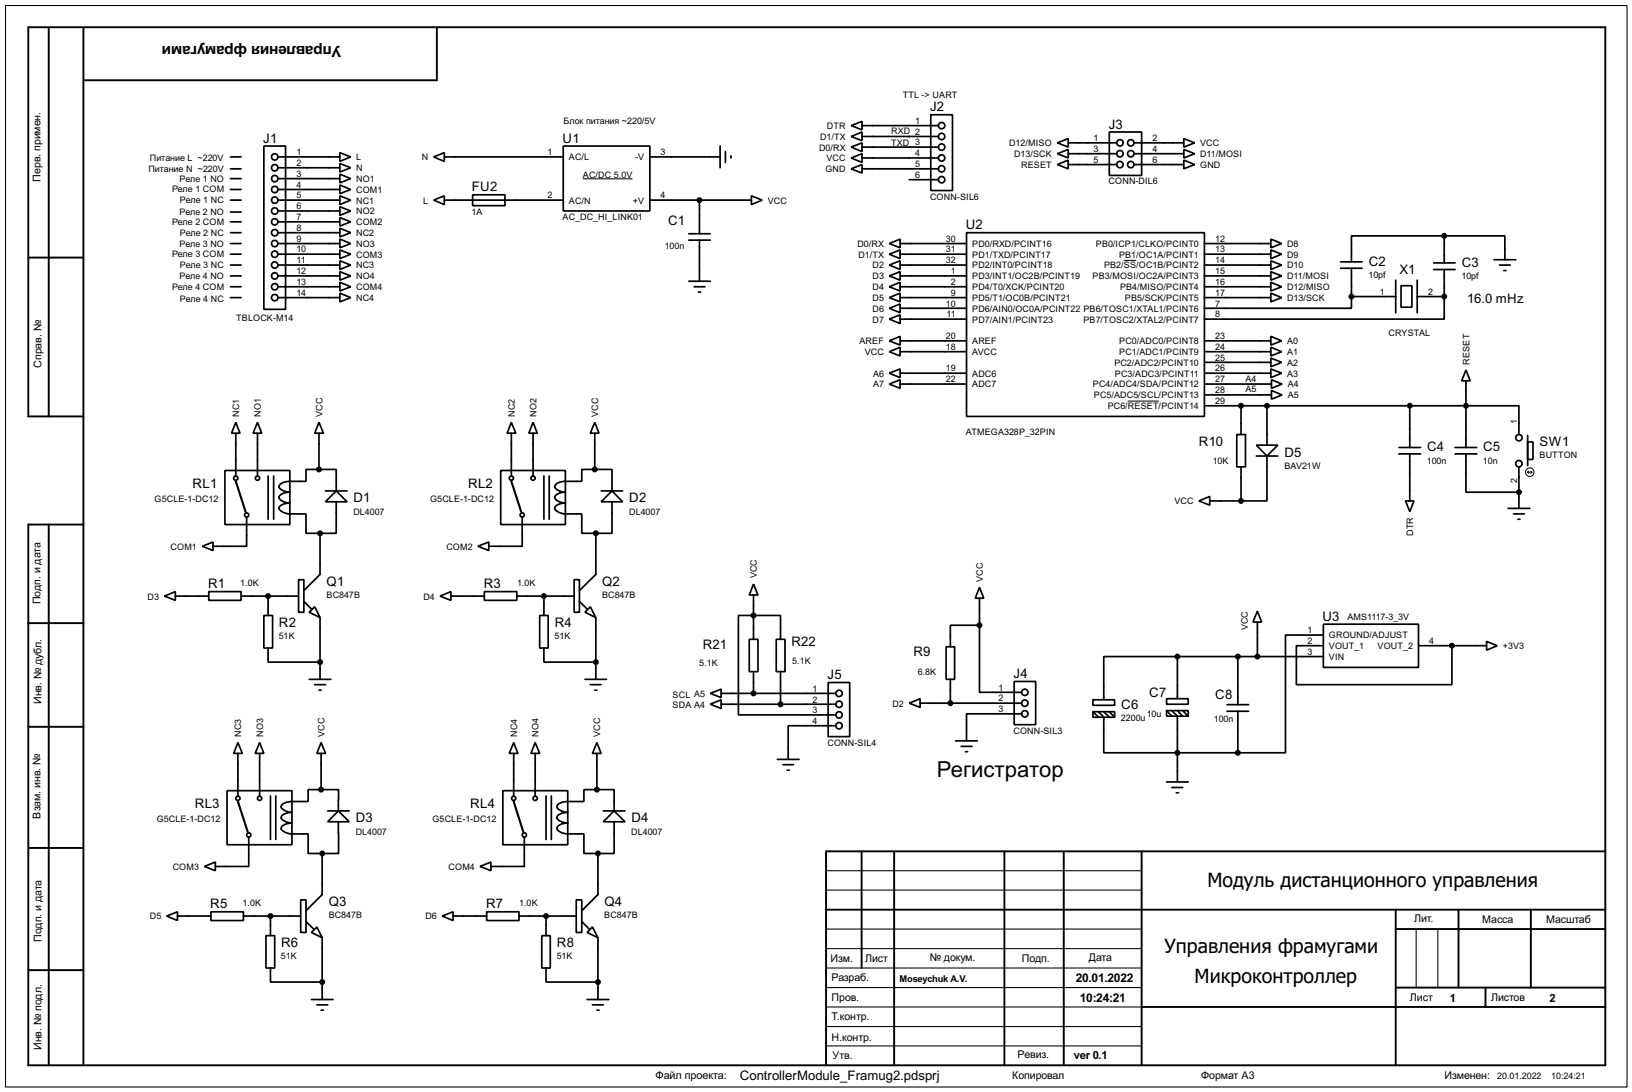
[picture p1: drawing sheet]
<svg xmlns="http://www.w3.org/2000/svg" width="383mm" height="256mm" viewBox="0 0 383 256" stroke-linecap="round" stroke-linejoin="round" font-family="sans-serif">
<path d="M1.3 1.3h381v254h-381zM194.1 218.2h74.2M194.1 209.1h74.2M194.1 204.5h74.2M332.8 218.2v13.8M337.9 218.2v13.8M194.1 222.8h74.2M194.1 232h74.2M194.1 236.5h74.2M194.1 227.4h74.2M194.1 241.1h74.2M194.1 245.7h74.2" fill="none" stroke="#000" stroke-width=".25"/>
<g fill="none" stroke="#000" stroke-width=".45">
<path d="M11.5 6.7v91.1M19.6 6.7v243.5M102.7 6.4v12.5h-83.1M6.7 60.5h12.9M19.6 97.8h-12.9v-91.4h370.5v243.8h-370.5v-127h12.9M11.5 123.2v127M6.7 146.4h12.9M6.7 170.7h12.9M6.7 199.2h12.9M202.5 200v27.4M210.1 200v50.2M236 200v50.2"/>
<path d="M250 200v50.2M268.3 200v50.2M377.2 200h-183.1v50.2M194.1 213.7h183.1M328 213.7v36.5M328 218.2h49.2M342.7 213.7v18.3M359.7 213.7v18.3M6.7 227.9h12.9M268.3 236.5h108.9M328 232h49.2M349.1 232v4.5"/>
</g>
<g fill="none" stroke="#000" stroke-width=".4">
<path d="M54.2 39.7h2.5M54.2 36.9h2.5M62 34.3h5.1v38.4h-5.1zM65.3 36.9h14.6M65.3 39.4h14.6M79.9 35.9l2.5 1-2.5 1zM79.9 38.4l2.5 1-2.5 1zM101.9 36.9l2.5-1v2zM104.4 36.9h28M132.4 34.3h20.3v15.3h-20.3zM152.7 36.9h16.5M169.2 34.3v5.1"/>
<path d="M170.5 35.6v2.6M171.8 36.6v.5M200 39.7l2.6-1v2zM200 29.5l2.6-1v2zM200 32.1l2.6-1.1v2.1zM200 34.6l2.6-1v2zM200 37.1l2.6-1v2.1zM202.6 39.7h17.9M202.6 29.5h17.9M202.6 32.1h17.9M202.6 34.6h17.9M202.6 37.1h17.9"/>
<path d="M218.7 27h5.1v17.8h-5.1zM248.5 33.6l2.5-1v2zM248.5 36.1l2.5-1v2zM248.5 38.7l2.5-1.1v2.1zM251 33.6h11.4M251 36.1h11.4M251 38.7h11.4M260.7 31h7.6v10.2h-7.6zM266.5 33.6h11.7M266.5 36.1h11.7M266.5 38.7h11.7M278.2 32.6l2.5 1-2.5 1z"/>
<path d="M278.2 35.1l2.5 1-2.5 1zM278.2 37.6l2.5 1.1-2.5 1zM54.2 57.2h2.5M54.2 59.7h2.5M54.2 47h2.5M54.2 44.5h2.5M54.2 54.7h2.5M54.2 52.1h2.5M54.2 42h2.5M54.2 49.8h2.5M65.3 57.2h14.6M65.3 59.7h14.6"/>
<path d="M65.3 47h14.6M65.3 44.5h14.6M65.3 49.6h14.6M65.3 54.7h14.6M65.3 52.1h14.6M65.3 42h14.6M79.9 46l2.5 1-2.5 1.1zM79.9 48.6l2.5 1-2.5 1zM79.9 43.5l2.5 1-2.5 1zM79.9 53.6l2.5 1.1-2.5 1zM79.9 56.2l2.5 1-2.5 1zM79.9 58.7l2.5 1-2.5 1.1z"/>
<path d="M79.9 51.1l2.5 1-2.5 1zM79.9 40.9l2.5 1.1-2.5 1zM101.9 47l2.5-1v2.1zM104.4 47h28M111.1 45.8h7.6v2.5h-7.6zM152.7 47h23.9M161.9 54.9h5M161.9 56.4h5M164.4 47v7.9M164.4 56.4v9.7M176.6 46l2.5 1-2.5 1.1zM209 57.2l2.5-1v2z"/>
<path d="M209 59.7l2.5-1v2.1zM211.5 57.2h15.6M211.5 59.7h15.6M213.7 42.2h6.8M227.1 54.7h55.9v43.1h-55.9zM283 57.2h15.6M283 59.7h15.6M298.6 56.2l2.6 1-2.6 1zM298.6 58.7l2.6 1-2.6 1.1zM339.4 55.4h-21.8v6.1M339.4 55.4h14.2v5.6M339.4 55.4v6.4"/>
<path d="M54.2 62.3h2.5M54.2 64.8h2.5M54.2 67.4h2.5M54.2 69.9h2.5M65.3 62.3h14.6M65.3 64.8h14.6M65.3 67.4h14.6M65.3 69.9h14.6M79.9 63.8l2.5 1-2.5 1zM79.9 66.3l2.5 1.1-2.5 1zM79.9 68.9l2.5 1-2.5 1zM79.9 61.3l2.5 1-2.5 1z"/>
<path d="M161.9 66.1h5M163.1 67.4h2.6M164.1 68.6h.5M209 62.3l2.5-1v2zM209 64.8l2.5-1v2zM209 67.4l2.5-1.1v2.1zM209 69.9l2.5-1v2zM209 72.4l2.5-1v2.1zM209 75l2.5-1v2zM211.5 62.3h15.6M211.5 64.8h15.6M211.5 67.4h15.6"/>
<path d="M211.5 69.9h15.6M211.5 72.4h15.6M211.5 75h15.6M283 62.3h15.6M283 64.8h15.6M283 67.4h15.6M283 69.9h15.6M298.6 79l2.6 1.1-2.6 1zM298.6 61.3l2.6 1-2.6 1zM298.6 63.8l2.6 1-2.6 1zM298.6 66.3l2.6 1.1-2.6 1zM298.6 68.9l2.6 1-2.6 1z"/>
<path d="M315 63h5.1M315 61.5h5.1M317.6 69.7v2.7h-34.6M317.6 69.7h10.4M317.6 63v6.7M328 65.8v7.7M329.2 67.1h2.6v5.1h-2.6zM333 69.7h6.4M333 65.8v7.7M336.9 63.3h5M336.9 61.8h5M339.4 69.7v5.3h-56.4"/>
<path d="M339.4 63.3v6.4M351.1 61h5.1M352.4 62.3h2.5M353.4 63.6h.5M55.4 99.2l1 2.6h-2zM60.5 99.2l1 2.6h-2zM75 99.2l1 2.6h-2zM120.2 99.2l1 2.6h-2zM125.3 99.2l1 2.6h-2zM139.8 99.2l1 2.6h-2.1zM209 80.1l2.5-1.1v2.1zM209 82.6l2.5-1v2z"/>
<path d="M209 87.7l2.5-1v2zM209 90.2l2.5-1v2zM211.5 90.2h15.6M211.5 80.1h15.6M211.5 82.6h15.6M211.5 87.7h15.6M283 90.2h15.8M283 92.8h15.8M283 95.3h61.5M283 80.1h15.6M283 82.6h15.6M283 85.1h15.6"/>
<path d="M283 87.7h15.6M291.6 95.3v6.8M297.7 95.3v9.3M298.6 81.6l2.6 1-2.6 1zM298.6 84.1l2.6 1-2.6 1.1zM298.6 86.7l2.6 1-2.6 1zM298.8 89.2l2.5 1-2.5 1zM298.8 91.7l2.5 1.1-2.5 1zM331.3 95.3v9.8M344.5 86.9l1 2.6h-2zM344.5 95.3h12.4v6.8M344.5 89.5v5.6h-.3v.5l.3-.3"/>
<path d="M344.5 95.3v9.8M52.9 110.5h15.2v12.7h-15.2zM55.4 101.8v10M60.5 101.8v10M63 111.8v10.2M64.3 111.8v10.2M75 110.3h-3.1v2.8h-1.2a8.5 8.5 0 0 0-4.3 .3 .88 .88 0 0 0-.9 .9 .88 .88 0 0 0 .9 .9l1.7 .4h-.6a2.08 2.08 0 0 0-1.9 1.3 2.67 2.67 0 0 0 2.5 1.3h-.6a2.08 2.08 0 0 0-1.9 1.2 2.76 2.76 0 0 0 2.5 1.3h3.8v4.6h3.3M75 110.3h4v5M75 101.8v8.5M76.5 115.3h5.1M79 115.3l2.6 2.6h-5.1zM79 117.9v7.4h-3.8"/>
<path d="M117.7 110.5h15.2v12.7h-15.2zM120.2 101.8v10M125.3 101.8v10M127.8 111.8v10.2M129.1 111.8v10.2M139.8 110.3h-3.1v2.8h-1.3a8.3 8.3 0 0 0-4.3 .3 .89 .89 0 0 0-.8 .9 .89 .89 0 0 0 .8 .9l1.8 .4h-.7a2.01 2.01 0 0 0-1.8 1.3 2.58 2.58 0 0 0 2.5 1.3h-.7a2.01 2.01 0 0 0-1.8 1.2 2.66 2.66 0 0 0 2.5 1.3h3.8v4.6h3.3M139.8 110.3h4v5M139.8 101.8v8.5M141.3 115.3h5M143.8 115.3l2.5 2.6h-5zM143.8 117.9v7.4h-3.8M281.7 117.7l2.6-1.1v2.1z"/>
<path d="M284.3 117.7h7.3M290.6 102.1h2.1v7.6h-2.1zM291.6 109.7v8M295.2 104.6h5.1l-2.6 2.5zM295.2 107.1h5.1M297.7 107.1v10.6h-6.1M328.7 106.6h5.1M328.7 105.1h5.1M330.3 117.7h2l-1 2.5zM331.3 106.6v11.1M341.9 106.6h5.1M341.9 105.1h5.1"/>
<path d="M344.5 106.6v9h12.4M354.4 119.4h5.1M356.9 109.7v9.7M359 103.8h1.2v4.1h-1.2zM359 102.3v7.1M47.6 128.3l2.5-1v2zM49.1 139h7.6v2h-7.6zM58 121.5v6.8h-7.9M70.2 136.2h1.2v7.6h-1.2zM75.2 125.3v9.6l-3.8 3.8M112.3 128.3l2.6-1v2zM113.8 139h7.7v2h-7.7z"/>
<path d="M122.7 121.5v6.8h-7.8M134.9 136.2h1.3v7.6h-1.3zM140 125.3v9.6l-3.8 3.8M177.1 137.2l1 2.6h-2zM177.1 139.8v10.4M230.2 138l1 2.5h-2zM355.7 120.7h2.5M356.7 122h.5M38.7 140l2.5-1v2zM41.2 140h7.9M56.7 140h13.5M62 144.6h2.1v7.6h-2.1z"/>
<path d="M63 152.2v3.3h12.2M63 140v4.6M71.4 141.3l1.8 1.8M72.7 143.8l1.3-1.3 1.2 2.6zM72.7 159.6h5.1M75.2 145.1v14.5M103.4 140l2.6-1v2zM106 140h7.8M121.5 140h13.4M126.8 144.6h2v7.6h-2zM127.8 152.2v3.3h12.2M127.8 140v4.6"/>
<path d="M136.2 141.3l1.8 1.8M137.5 159.6h5M138.7 142.5l1.3 2.6-2.5-1.3zM140 145.1v14.5M176.1 150.2h2v7.6h-2zM177.1 157.8v5.1M182.4 150.2h2.1v7.6h-2.1zM183.4 150.2v-5.6h-9.9v23.3h22.9M183.4 157.8v7.6M222.3 151.9h2v7.7h-2zM223.3 159.6v5.6M230.2 146.9v15.7h9.9"/>
<path d="M230.2 146.9h-6.9v5M230.2 140.5v6.4M276.7 154.2h-17.3v10.2M276.7 154.2v9.9M276.7 154.2h34.3M290.9 154.2v11.3M295.5 143.6l1 2.5h-2.1zM295.5 146.1v8.1M311 146.6h22.3v10.2h-22.3zM311 149.2h-8.9v27.6h-11.2M311 151.7h-6.4v9.1h36.6v-9.1M333.3 151.7h16"/>
<path d="M349.3 150.7l2.5 1-2.5 1zM55.9 174.4l1.1 2.6h-2.1zM55.9 177v10M61 174.4l1 2.6h-2zM61 177v10M74 160.8h2.5M75 162.1h.5M75.5 174.4l1 2.6h-2zM75.5 177v8.5M120.7 174.4l1 2.6h-2zM120.7 177v10M125.8 174.4l1 2.6h-2z"/>
<path d="M125.8 177v10M138.7 160.8h2.6M139.8 162.1h.5M140.3 174.4l1 2.6h-2.1zM140.3 177v8.5M166.9 165.4l2.6-1v2zM166.9 162.9l2.6-1v2zM169.5 162.9h26.9M169.5 165.4h26.9M182.7 178.4h5.1M184 179.6h2.5M194.6 160.3h5.1v12.7h-5.1z"/>
<path d="M196.4 170.5h-11.2v7.9M213.7 165.2l2.5-1.1v2.1zM216.2 165.2h23.9M224.6 174h5.1M225.9 175.3h2.5M226.9 176.6h.5M238.3 160.1h5.1v10.1h-5.1zM240.1 167.7h-13v6.3M256.8 164.4h5.1v1.3h-5.1zM256.8 167.2h5.1v1.3h-5.1zM256.8 167.2l1.3 1.3M258.1 167.2l1.3 1.3v8.3h31.5"/>
<path d="M259.4 167.2l1.3 1.3M260.7 167.2l1.2 1.3M274.1 164.1h5.1v1.3h-5.1zM274.1 166.9h5.1v1.3h-5.1zM274.1 166.9l1.3 1.3M275.4 166.9l1.3 1.3v15.5M276.7 166.9l1.2 1.3M277.9 166.9l1.3 1.3M288.3 167.1h5.1M288.3 165.5h5.1M290.9 167.1v9.7M53.4 185.7h15.2v12.7h-15.2z"/>
<path d="M58.5 196.7v6.8h-7.9M63.6 187v10.2M64.8 187v10.2M75.5 185.5h-3.1v2.8h-1.2a8.7 8.7 0 0 0-4.3 .3 .87 .87 0 0 0-.7 1.2l.2 .3a3.7 3.7 0 0 0 2.2 .7h-.6a2.08 2.08 0 0 0-1.9 1.3 2.75 2.75 0 0 0 2.5 1.2 2.37 2.37 0 0 0-2.5 1.3 2.75 2.75 0 0 0 2.5 1.3h3.8v4.6h3.3M75.5 185.5h4.1l-.1 5M77 190.5h5.1M79.5 190.5l2.6 2.5h-5.1zM79.5 193l.1 7.5h-3.9M118.2 185.7h15.2v12.7h-15.2zM123.2 196.7v6.8h-7.8M128.3 187v10.2M129.6 187v10.2"/>
<path d="M140.3 185.5h-3.1v2.8h-1.3a8.6 8.6 0 0 0-4.3 .3 .87 .87 0 0 0-.7 1.2 3.2 3.2 0 0 0 2.5 1h-.6a2.03 2.03 0 0 0-1.9 1.3 2.68 2.68 0 0 0 2.5 1.2 2.33 2.33 0 0 0-2.5 1.3 2.68 2.68 0 0 0 2.5 1.3h3.8v4.6h3.3M140.3 185.5h4v5M141.8 190.5h5.1M144.3 190.5l2.6 2.5h-5.1zM144.3 193v7.5h-3.8M185 180.9h.5M274.1 183.7h5.1M275.4 185h2.5M276.4 186.2h.5M39.2 215.2l2.5-1v2zM41.7 215.2h7.9M48.1 203.5l2.5-1v2z"/>
<path d="M49.6 214.2h7.6v2h-7.6zM57.2 215.2h13.5M62.5 219.8h2.1v7.6h-2.1zM63.6 215.2v4.6M70.7 211.4h1.2v7.6h-1.2zM71.9 216.5l1.8 1.7M74.5 217.7l1.2 2.6-2.5-1.3zM75.7 200.5v9.6l-3.8 3.8M103.9 215.2l2.6-1v2zM106.5 215.2h7.9M112.8 203.5l2.6-1v2zM114.4 214.2h7.6v2h-7.6z"/>
<path d="M122 215.2h13.4M127.3 219.8h2v7.6h-2zM128.3 215.2v4.6M135.4 211.4h1.3v7.6h-1.3zM136.7 216.5l1.8 1.7M139.2 217.7l1.3 2.6-2.5-1.3zM140.5 200.5v9.6l-3.8 3.8M63.6 227.4v3.3h12.1M73.2 234.8h5.1M74.5 236h2.5M75.5 237.3h.5M75.7 220.3v14.5"/>
<path d="M128.3 227.4v3.3h12.2M138 234.8h5.1M139.2 236h2.6M140.3 237.3h.5M140.5 220.3v14.5"/>
<circle cx="64.5" cy="36.9" r=".75"/>
<circle cx="64.5" cy="39.4" r=".75"/>
<circle cx="221.2" cy="29.5" r=".75"/>
<circle cx="221.2" cy="37.1" r=".75"/>
<circle cx="221.2" cy="32.1" r=".75"/>
<circle cx="221.2" cy="34.6" r=".75"/>
<circle cx="221.2" cy="39.7" r=".75"/>
<circle cx="263.1" cy="33.6" r=".75"/>
<circle cx="263.1" cy="36.1" r=".75"/>
<circle cx="263.1" cy="38.7" r=".75"/>
<circle cx="265.7" cy="38.7" r=".75"/>
<circle cx="265.7" cy="33.6" r=".75"/>
<circle cx="265.7" cy="36.1" r=".75"/>
<circle cx="64.5" cy="52.1" r=".75"/>
<circle cx="64.5" cy="57.2" r=".75"/>
<circle cx="64.5" cy="54.7" r=".75"/>
<circle cx="64.5" cy="59.7" r=".75"/>
<circle cx="64.5" cy="42" r=".75"/>
<circle cx="64.5" cy="44.5" r=".75"/>
<circle cx="64.5" cy="47" r=".75"/>
<circle cx="64.5" cy="49.6" r=".75"/>
<circle cx="221.2" cy="42.2" r=".75"/>
<circle cx="64.5" cy="67.4" r=".75"/>
<circle cx="64.5" cy="64.8" r=".75"/>
<circle cx="64.5" cy="62.3" r=".75"/>
<circle cx="64.5" cy="69.9" r=".75"/>
<circle cx="55.4" cy="112.3" r=".5"/>
<circle cx="60.5" cy="112.3" r=".5"/>
<circle cx="120.1" cy="112.3" r=".5"/>
<circle cx="125.2" cy="112.3" r=".5"/>
<circle cx="356.9" cy="102.8" r=".75"/>
<circle cx="356.9" cy="108.9" r=".75"/>
<circle cx="57.9" cy="121" r=".5"/>
<circle cx="122.7" cy="121" r=".5"/>
<circle cx="197.1" cy="170.5" r=".75"/>
<circle cx="197.1" cy="162.9" r=".75"/>
<circle cx="197.1" cy="167.9" r=".75"/>
<circle cx="197.1" cy="165.4" r=".75"/>
<circle cx="240.8" cy="167.7" r=".75"/>
<circle cx="240.8" cy="165.2" r=".75"/>
<circle cx="240.8" cy="162.6" r=".75"/>
<circle cx="55.9" cy="187.5" r=".5"/>
<circle cx="58.4" cy="196.1" r=".5"/>
<circle cx="61" cy="187.5" r=".5"/>
<circle cx="120.7" cy="187.5" r=".5"/>
<circle cx="123.2" cy="196.1" r=".5"/>
<circle cx="125.7" cy="187.5" r=".5"/>
</g>
<g fill="none" stroke="#000" stroke-width=".23">
<path d="M137 42h11.6M264.1 61.2h2.9M265 94.2h7.3M359 110.9h1M359 110.9l.2 .3M359.2 110.7l-.2 .2M359.7 110.7l.3 .2M360 110.9l-.3 .3"/>
<circle cx="359.4" cy="110.9" r="1"/>
</g>
<g fill="#000" stroke="#000" stroke-width=".4">
<circle cx="164.3" cy="47" r=".5"/>
<circle cx="339.3" cy="55.4" r=".5"/>
<circle cx="317.5" cy="69.7" r=".5"/>
<circle cx="339.3" cy="69.7" r=".5"/>
<circle cx="291.6" cy="95.3" r=".5"/>
<circle cx="297.7" cy="95.3" r=".5"/>
<circle cx="331.2" cy="95.3" r=".5"/>
<circle cx="344.4" cy="95.3" r=".5"/>
<circle cx="74.9" cy="110.3" r=".5"/>
<circle cx="139.7" cy="110.3" r=".5"/>
<circle cx="291.6" cy="117.7" r=".5"/>
<circle cx="356.9" cy="115.6" r=".5"/>
<circle cx="75.2" cy="125.3" r=".5"/>
<circle cx="140" cy="125.3" r=".5"/>
<circle cx="63" cy="140" r=".5"/>
<circle cx="75.2" cy="155.5" r=".5"/>
<circle cx="127.8" cy="140" r=".5"/>
<circle cx="140" cy="155.5" r=".5"/>
<circle cx="177" cy="144.6" r=".5"/>
<circle cx="230.1" cy="146.9" r=".5"/>
<circle cx="276.6" cy="154.2" r=".5"/>
<circle cx="290.8" cy="154.2" r=".5"/>
<circle cx="295.4" cy="154.2" r=".5"/>
<circle cx="341.1" cy="151.7" r=".5"/>
<circle cx="177" cy="162.9" r=".5"/>
<circle cx="183.4" cy="165.4" r=".5"/>
<circle cx="223.3" cy="165.2" r=".5"/>
<circle cx="276.6" cy="176.8" r=".5"/>
<circle cx="290.8" cy="176.8" r=".5"/>
<circle cx="75.4" cy="185.5" r=".5"/>
<circle cx="140.2" cy="185.5" r=".5"/>
<circle cx="63.5" cy="215.2" r=".5"/>
<circle cx="75.7" cy="200.5" r=".5"/>
<circle cx="128.3" cy="215.2" r=".5"/>
<circle cx="140.5" cy="200.5" r=".5"/>
<circle cx="75.7" cy="230.7" r=".5"/>
<circle cx="140.5" cy="230.7" r=".5"/>
</g>
<path d="M55.4 113.1l2.3 7.1M120.2 113.1l2.3 7.1M55.9 188.3l2.3 7.1M120.7 188.3l2.3 7.1" fill="none" stroke="#000" stroke-width=".5"/>
<text font-size="5.8" x="220.1" y="182.6">Регистратор</text>
<g font-size="5.6">
<text x="283.7" y="208.3">Модуль дистанционного управления</text>
<text x="273.7" y="223.8">Управления фрамугами</text>
<text x="280.7" y="230.9">Микроконтроллер</text>
</g>
<text font-size="4.1" x="80.1" y="10.8" transform="rotate(-180 80.1 10.8)">Управления фрамугами</text>
<g font-size="3.5">
<text x="218.6" y="26.1">J2</text>
<text x="61.9" y="33.5">J1</text>
<text x="132.2" y="33.5">U1</text>
<text x="260.5" y="30.2">J3</text>
<text x="110.9" y="45">FU2</text>
<text x="157" y="52.8">C1</text>
<text x="227" y="53.9">U2</text>
<text x="321.6" y="62.4">C2</text>
<text x="328.8" y="64.2">X1</text>
<text x="343.5" y="62.7">C3</text>
<text x="344.7" y="71.3">16.0 mHz</text>
<text x="281.7" y="104.8">R10</text>
<text x="301.8" y="107.3">D5</text>
<text x="335.3" y="106">C4</text>
<text x="348.5" y="106">C5</text>
<text x="361.8" y="104.8">SW1</text>
<text x="45.3" y="114.6">RL1</text>
<text x="83.1" y="118">D1</text>
<text x="110" y="114.6">RL2</text>
<text x="147.9" y="118">D2</text>
<text x="76.8" y="137.6">Q1</text>
<text x="141.5" y="137.6">Q2</text>
<text x="48.9" y="138.2">R1</text>
<text x="113.7" y="138.2">R3</text>
<text x="65.6" y="147.3">R2</text>
<text x="130.4" y="147.3">R4</text>
<text x="310.8" y="145.8">U3</text>
<text x="165.2" y="152.4">R21</text>
<text x="186" y="151.8">R22</text>
<text x="214.7" y="154.1">R9</text>
<text x="194.5" y="159.5">J5</text>
<text x="238.2" y="159.3">J4</text>
<text x="263.5" y="166.6">C6</text>
<text x="270.1" y="163.8">C7</text>
<text x="285.6" y="164.2">C8</text>
<text x="45.8" y="189.8">RL3</text>
<text x="110.5" y="189.8">RL4</text>
<text x="83.6" y="193.2">D3</text>
<text x="148.4" y="193.2">D4</text>
<text x="49.4" y="213.4">R5</text>
<text x="77.3" y="212.8">Q3</text>
<text x="114.2" y="213.4">R7</text>
<text x="142" y="212.8">Q4</text>
<text x="66.1" y="222.5">R6</text>
<text x="130.9" y="222.5">R8</text>
<text x="173.8" y="253.6">ControllerModule_Framug2.pdsprj</text>
</g>
<g font-size="3.2">
<text x="252.8" y="230.7">20.01.2022</text>
<text x="253.8" y="235.4">10:24:21</text>
</g>
<g font-size="3">
<text x="340.7" y="235.4">1</text>
<text x="364.1" y="235.4">2</text>
<text x="252.4" y="248.8">ver 0.1</text>
</g>
<text font-size="2.9" x="154" y="253.5">Файл проекта:</text>
<g font-size="2.8">
<text x="9.5" y="42.7" transform="rotate(-90 9.5 42.7)">Перв. примен.</text>
<text x="9.7" y="86.4" transform="rotate(-90 9.7 86.4)">Справ. №</text>
<text x="9.5" y="142" transform="rotate(-90 9.5 142)">Подп. и дата</text>
<text x="9.7" y="165.4" transform="rotate(-90 9.7 165.4)">Инв. № дубл.</text>
<text x="9.5" y="192.3" transform="rotate(-90 9.5 192.3)">Взам. инв. №</text>
<text x="9.8" y="221.2" transform="rotate(-90 9.8 221.2)">Подп. и дата</text>
<text x="332.3" y="216.5">Лит.</text>
<text x="348.3" y="216.8">Масса</text>
<text x="363.3" y="216.8">Масштаб</text>
<text x="195.1" y="225.9">Изм.</text>
<text x="203.3" y="225.9">Лист</text>
<text x="218.5" y="225.7">№ докум.</text>
<text x="240.1" y="225.9">Подп.</text>
<text x="255.8" y="225.7">Дата</text>
<text x="195.4" y="230.5">Разраб.</text>
<text x="195.4" y="235.1">Пров.</text>
<text x="195.4" y="239.6">Т.контр.</text>
<text x="331.3" y="235.1">Лист</text>
<text x="350.3" y="235.1">Листов</text>
<text x="195.4" y="244.5">Н.контр.</text>
<text x="9.8" y="246.6" transform="rotate(-90 9.8 246.6)">Инв. № подл.</text>
<text x="195.6" y="248.8">Утв.</text>
<text x="239.1" y="248.5">Ревиз.</text>
<text x="237.8" y="253.5">Копировал</text>
<text x="282.2" y="253.5">Формат А3</text>
<text x="339.4" y="253.5">Изменен:</text>
</g>
<text font-size="2.5" x="211.4" y="230.6">Moseychuk A.V.</text>
<g font-size="2.4">
<text x="212.1" y="23.1">TTL -&gt; UART</text>
<text x="132.4" y="29.2">Блок питания ~220/5V</text>
<text x="215.1" y="29.1">1</text>
<text x="192.5" y="35.3">D0/RX</text>
<text x="192.7" y="32.8">D1/TX</text>
<text x="194.3" y="30.3">DTR</text>
<text x="209.4" y="31.4">RXD 2</text>
<text x="209.4" y="34.2">TXD 3</text>
<text x="237.1" y="34.4">D12/MISO</text>
<text x="257" y="33.2">1</text>
<text x="257" y="35.7">3</text>
<text x="270.8" y="33.2">2</text>
<text x="270.8" y="35.7">4</text>
<text x="282" y="34.4">VCC</text>
<text x="34.9" y="40.4">Питание N ~220V</text>
<text x="35.2" y="37.8">Питание L ~220V</text>
<text x="69.7" y="36.4">1</text>
<text x="69.7" y="39">2</text>
<text x="69.7" y="41.6">3</text>
<text x="83.7" y="37.7">L</text>
<text x="83.7" y="40.2">N</text>
<text x="99.1" y="37.7">N</text>
<text x="128.7" y="36.4">1</text>
<text x="133.7" y="37.7">AC/L</text>
<text x="137" y="41.9">AC/DC 5.0V</text>
<text x="149.3" y="37.7">-V</text>
<text x="155.2" y="36.4">3</text>
<text x="193.9" y="40.5">GND</text>
<text x="194.2" y="37.9">VCC</text>
<text x="215.1" y="36.7">4</text>
<text x="215.1" y="39.2">5</text>
<text x="215.1" y="41.8">6</text>
<text x="238.3" y="36.9">D13/SCK</text>
<text x="239.9" y="39.5">RESET</text>
<text x="257" y="38.2">5</text>
<text x="270.8" y="38.2">6</text>
<text x="282" y="36.9">D11/MOSI</text>
<text x="282" y="39.5">GND</text>
<text x="40.4" y="45.2">Реле 1 COM</text>
<text x="42.2" y="42.7">Реле 1 NO</text>
<text x="42.3" y="47.8">Реле 1 NC</text>
<text x="69.7" y="44.1">4</text>
<text x="69.7" y="46.6">5</text>
<text x="83.7" y="47.8">NC1</text>
<text x="83.7" y="45.3">COM1</text>
<text x="83.7" y="42.7">NO1</text>
<text x="99.4" y="47.8">L</text>
<text x="128.7" y="46.6">2</text>
<text x="133.7" y="47.8">AC/N</text>
<text x="148.7" y="47.8">+V</text>
<text x="155.2" y="46.6">4</text>
<text x="180.4" y="47.8">VCC</text>
<text x="218.5" y="46.9">CONN-SIL6</text>
<text x="260.5" y="43.1">CONN-DIL6</text>
<text x="40.4" y="52.9">Реле 2 COM</text>
<text x="42.2" y="50.6">Реле 2 NO</text>
<text x="69.7" y="49.2">6</text>
<text x="69.7" y="51.7">7</text>
<text x="83.7" y="50.4">NO2</text>
<text x="83.7" y="52.9">COM2</text>
<text x="110.8" y="50.5">1A</text>
<text x="132.2" y="51.8">AC_DC_HI_LINK01</text>
<text x="42.2" y="57.9">Реле 3 NO</text>
<text x="42.3" y="55.4">Реле 2 NC</text>
<text x="69.7" y="54.3">8</text>
<text x="69.7" y="56.8">9</text>
<text x="69.7" y="59.3">10</text>
<text x="83.7" y="55.4">NC2</text>
<text x="83.7" y="58">NO3</text>
<text x="156.2" y="58.5">100n</text>
<text x="201.5" y="58">D0/RX</text>
<text x="222.3" y="59.3">31</text>
<text x="222.3" y="56.8">30</text>
<text x="228.4" y="58">PD0/RXD/PCINT16</text>
<text x="257.5" y="58">PB0/ICP1/CLKO/PCINT0</text>
<text x="285.6" y="56.8">12</text>
<text x="285.6" y="59.3">13</text>
<text x="302.4" y="58">D8</text>
<text x="40.4" y="60.5">Реле 3 COM</text>
<text x="42.2" y="65.6">Реле 4 NO</text>
<text x="42.3" y="63">Реле 3 NC</text>
<text x="69.7" y="61.9">11</text>
<text x="69.7" y="64.4">12</text>
<text x="83.7" y="65.6">NO4</text>
<text x="83.7" y="63.1">NC3</text>
<text x="83.7" y="60.5">COM3</text>
<text x="201.7" y="60.5">D1/TX</text>
<text x="205" y="63.1">D2</text>
<text x="205" y="65.6">D3</text>
<text x="222.3" y="61.9">32</text>
<text x="223.4" y="64.4">1</text>
<text x="228.4" y="65.6">PD3/INT1/OC2B/PCINT19</text>
<text x="228.4" y="63.1">PD2/INT0/PCINT18</text>
<text x="228.4" y="60.5">PD1/TXD/PCINT17</text>
<text x="256.7" y="65.6">PB3/MOSI/OC2A/PCINT3</text>
<text x="259.4" y="63.1">PB2/SS/OC1B/PCINT2</text>
<text x="262.9" y="60.5">PB1/OC1A/PCINT1</text>
<text x="285.6" y="64.4">15</text>
<text x="285.6" y="61.9">14</text>
<text x="302.4" y="60.5">D9</text>
<text x="302.4" y="63.1">D10</text>
<text x="302.4" y="65.6">D11/MOSI</text>
<text x="321.6" y="65.4">10pf</text>
<text x="343.4" y="65.6">10pf</text>
<text x="40.4" y="68.1">Реле 4 COM</text>
<text x="42.3" y="70.9">Реле 4 NC</text>
<text x="69.7" y="67">13</text>
<text x="69.7" y="69.5">14</text>
<text x="83.7" y="68.1">COM4</text>
<text x="83.7" y="70.7">NC4</text>
<text x="205" y="68.1">D4</text>
<text x="205" y="70.7">D5</text>
<text x="222.3" y="72">10</text>
<text x="223.4" y="69.5">9</text>
<text x="223.4" y="67">2</text>
<text x="228.4" y="70.7">PD5/T1/OC0B/PCINT21</text>
<text x="228.4" y="68.1">PD4/T0/XCK/PCINT20</text>
<text x="263.2" y="68.1">PB4/MISO/PCINT4</text>
<text x="264.3" y="70.7">PB5/SCK/PCINT5</text>
<text x="285.6" y="67">16</text>
<text x="285.6" y="69.5">17</text>
<text x="285.6" y="72">7</text>
<text x="302.4" y="68.1">D12/MISO</text>
<text x="302.4" y="70.7">D13/SCK</text>
<text x="324.3" y="69.2">1</text>
<text x="335.6" y="69.2">2</text>
<text x="55.5" y="75.4">TBLOCK-M14</text>
<text x="205" y="73.2">D6</text>
<text x="205" y="75.8">D7</text>
<text x="222.4" y="74.6">11</text>
<text x="228.4" y="73.2">PD6/AIN0/OC0A/PCINT22 PB6/TOSC1/XTAL1/PCINT6</text>
<text x="228.4" y="75.8">PD7/AIN1/PCINT23</text>
<text x="254.6" y="75.8">PB7/TOSC2/XTAL2/PCINT7</text>
<text x="285.6" y="74.6">8</text>
<text x="201.9" y="80.8">AREF</text>
<text x="203.2" y="83.4">VCC</text>
<text x="222.3" y="82.2">18</text>
<text x="222.3" y="79.7">20</text>
<text x="228.4" y="83.4">AVCC</text>
<text x="228.4" y="80.8">AREF</text>
<text x="263" y="83.4">PC1/ADC1/PCINT9</text>
<text x="263" y="80.8">PC0/ADC0/PCINT8</text>
<text x="285.6" y="82.2">24</text>
<text x="285.6" y="79.7">23</text>
<text x="302.4" y="80.8">A0</text>
<text x="302.4" y="83.4">A1</text>
<text x="326.2" y="79">CRYSTAL</text>
<text x="205.1" y="88.5">A6</text>
<text x="222.3" y="87.3">19</text>
<text x="222.3" y="89.8">22</text>
<text x="228.4" y="88.5">ADC6</text>
<text x="261.8" y="85.9">PC2/ADC2/PCINT10</text>
<text x="262" y="88.5">PC3/ADC3/PCINT11</text>
<text x="285.6" y="89.8">27</text>
<text x="285.6" y="87.3">26</text>
<text x="285.6" y="84.7">25</text>
<text x="292.7" y="89.6">A4</text>
<text x="302.4" y="85.9">A2</text>
<text x="302.4" y="88.5">A3</text>
<text x="345.3" y="85.6" transform="rotate(-90 345.3 85.6)">RESET</text>
<text x="205.1" y="91">A7</text>
<text x="228.4" y="91">ADC7</text>
<text x="256.8" y="91">PC4/ADC4/SDA/PCINT12</text>
<text x="257" y="93.6">PC5/ADC5/SCL/PCINT13</text>
<text x="285.6" y="94.9">29</text>
<text x="285.6" y="92.4">28</text>
<text x="292.7" y="92.2">A5</text>
<text x="302.6" y="91">A4</text>
<text x="302.6" y="93.6">A5</text>
<text x="56.2" y="97.9" transform="rotate(-90 56.2 97.9)">NC1</text>
<text x="61.3" y="97.9" transform="rotate(-90 61.3 97.9)">NO1</text>
<text x="75.8" y="97.9" transform="rotate(-90 75.8 97.9)">VCC</text>
<text x="121" y="97.9" transform="rotate(-90 121 97.9)">NC2</text>
<text x="126.1" y="97.9" transform="rotate(-90 126.1 97.9)">NO2</text>
<text x="140.6" y="97.9" transform="rotate(-90 140.6 97.9)">VCC</text>
<text x="260.3" y="96.1">PC6/RESET/PCINT14</text>
<text x="356.5" y="99.5" transform="rotate(-90 356.5 99.5)">1</text>
<text x="226.9" y="102.1">ATMEGA328P_32PIN</text>
<text x="361.7" y="107.7">BUTTON</text>
<text x="285" y="108.9">10K</text>
<text x="301.8" y="110.2">BAV21W</text>
<text x="335.3" y="108.9">100n</text>
<text x="348.5" y="108.9">10n</text>
<text x="356.5" y="113.3" transform="rotate(-90 356.5 113.3)">2</text>
<text x="36.3" y="117.8">G5CLE-1-DC12</text>
<text x="101.1" y="117.8">G5CLE-1-DC12</text>
<text x="275.9" y="118.5">VCC</text>
<text x="83" y="120.9">DL4007</text>
<text x="147.8" y="120.9">DL4007</text>
<text x="332.1" y="125.9" transform="rotate(-90 332.1 125.9)">DTR</text>
<text x="40.1" y="129.1">COM1</text>
<text x="104.9" y="129.1">COM2</text>
<text x="56.5" y="137.6">1.0K</text>
<text x="121.5" y="137.6">1.0K</text>
<text x="177.9" y="135.9" transform="rotate(-90 177.9 135.9)">VCC</text>
<text x="231" y="136.7" transform="rotate(-90 231 136.7)">VCC</text>
<text x="34.7" y="140.8">D3</text>
<text x="76.7" y="140.5">BC847B</text>
<text x="99.5" y="140.8">D4</text>
<text x="141.5" y="140.5">BC847B</text>
<text x="293.2" y="148.1" transform="rotate(-90 293.2 148.1)">VCC</text>
<text x="307.3" y="148.8">1</text>
<text x="312.2" y="150">GROUND/ADJUST</text>
<text x="316.6" y="145.5">AMS1117-3_3V</text>
<text x="65.5" y="150.2">51K</text>
<text x="130.3" y="150.2">51K</text>
<text x="307.3" y="151.3">2</text>
<text x="307.3" y="153.8">3</text>
<text x="312.2" y="152.5">VOUT_1</text>
<text x="312.2" y="155">VIN</text>
<text x="323.7" y="152.5">VOUT_2</text>
<text x="335.8" y="151.3">4</text>
<text x="353.1" y="152.5">+3V3</text>
<text x="164.3" y="156.5">5.1K</text>
<text x="186.2" y="156">5.1K</text>
<text x="215.7" y="158.6">6.8K</text>
<text x="158" y="163.9">SCL A5</text>
<text x="158" y="166.4">SDA A4</text>
<text x="190.9" y="162.5">1</text>
<text x="190.9" y="165">2</text>
<text x="190.9" y="167.5">3</text>
<text x="209.7" y="166">D2</text>
<text x="234.6" y="162.2">1</text>
<text x="234.6" y="164.8">2</text>
<text x="234.6" y="167.3">3</text>
<text x="56.7" y="173.1" transform="rotate(-90 56.7 173.1)">NC3</text>
<text x="61.8" y="173.1" transform="rotate(-90 61.8 173.1)">NO3</text>
<text x="76.2" y="173.1" transform="rotate(-90 76.2 173.1)">VCC</text>
<text x="121.5" y="173.1" transform="rotate(-90 121.5 173.1)">NC4</text>
<text x="126.6" y="173.1" transform="rotate(-90 126.6 173.1)">NO4</text>
<text x="141.1" y="173.1" transform="rotate(-90 141.1 173.1)">VCC</text>
<text x="190.9" y="170.1">4</text>
<text x="238.1" y="172.4">CONN-SIL3</text>
<text x="263.4" y="169.5">2200u</text>
<text x="269.5" y="168.5">10u</text>
<text x="285.2" y="169.6">100n</text>
<text x="194.4" y="175.2">CONN-SIL4</text>
<text x="36.8" y="193">G5CLE-1-DC12</text>
<text x="83.6" y="196.1">DL4007</text>
<text x="101.6" y="193">G5CLE-1-DC12</text>
<text x="148.3" y="196.1">DL4007</text>
<text x="40.6" y="204.3">COM3</text>
<text x="105.4" y="204.3">COM4</text>
<text x="35.2" y="216">D5</text>
<text x="57" y="212.8">1.0K</text>
<text x="77.2" y="215.7">BC847B</text>
<text x="100" y="216">D6</text>
<text x="122" y="212.8">1.0K</text>
<text x="142" y="215.7">BC847B</text>
<text x="66" y="225.4">51K</text>
<text x="130.8" y="225.4">51K</text>
<text x="351.8" y="253.3">20.01.2022</text>
<text x="364.5" y="253.3">10:24:21</text>
</g>
</svg>
